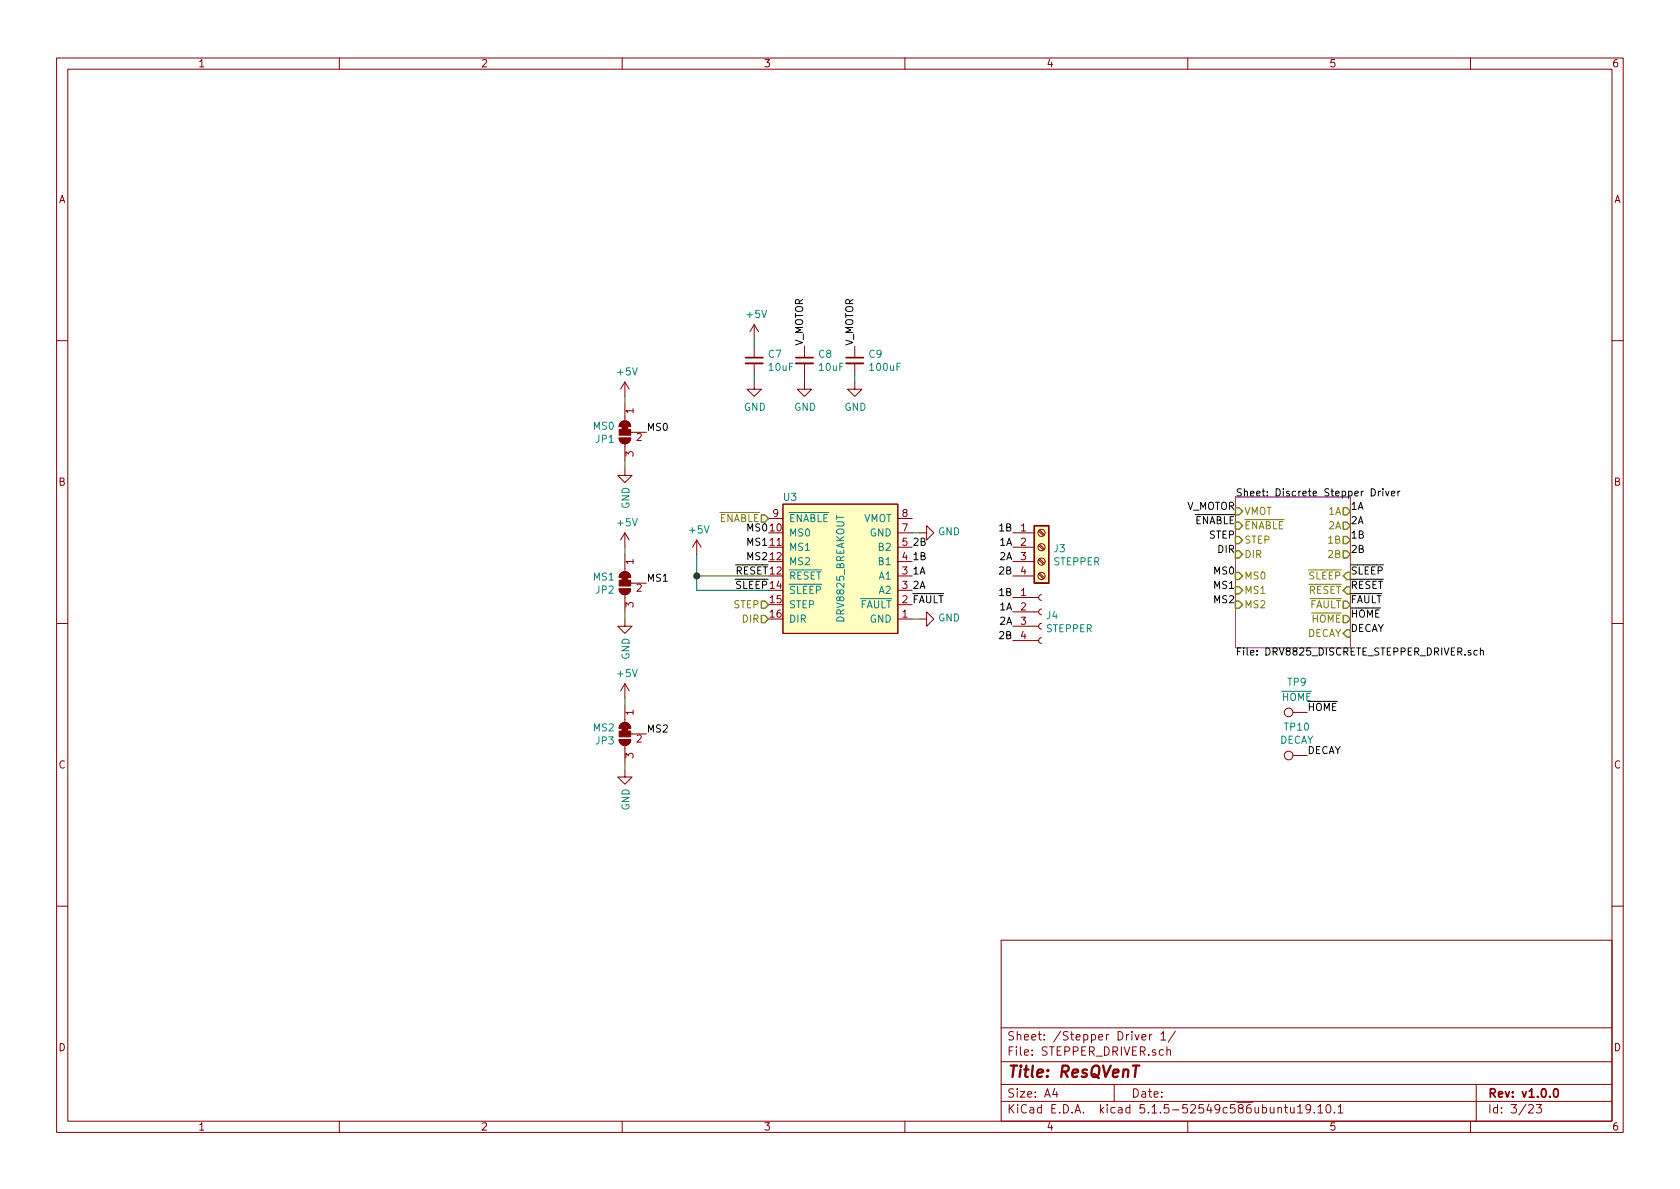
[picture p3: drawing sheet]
<svg xmlns="http://www.w3.org/2000/svg" width="297mm" height="210mm" viewBox="0 0 297 210" stroke-linecap="round" stroke-linejoin="round" font-family="sans-serif">
<g fill="none" stroke="#840000" stroke-width=".18">
<path d="M10 10.3h277v189.9h-277zM12 12.2h273v186.1h-273zM60 10.3v1.9M110 10.3v1.9M160 10.3v1.9M210 10.3v1.9M260 10.3v1.9M133.3 57.4l-.7 1.3M133.3 57.4v2.5M133.3 57.4l.8 1.3M10 60.2h2M109.5 77.5h2a1.02 1.02 0 0 1-1 1 1.02 1.02 0 0 1-1-1z"/>
<path d="M109.7 74.8a1.02 1.02 0 0 1 1.1-.3 1.02 1.02 0 0 1 .7 .9h-2zM110.5 67.6v2.5M110.5 71.4v3M110.5 78.5v3M110.5 67.6l-.8 1.2M110.5 67.6l.8 1.2M111.5 76.4h2.8M133.3 67.6v1.2h1.3l-1.3 1.3-1.2-1.3h1.2M133.3 61.2v2M133.3 64.3v2M142.2 67.6v1.2h1.3l-1.3 1.3-1.2-1.3h1.2M142.2 61.2v2"/>
<path d="M142.2 64.3v2M151.1 67.6v1.2h1.3l-1.3 1.3-1.2-1.3h1.2M151.1 61.2v2M151.1 64.3v2M285 60.2h2M110.5 82.8v1.3h1.3l-1.3 1.2-1.3-1.2h1.3M110.5 94.2v2.6M110.5 98v3.1M110.5 94.2l-.8 1.3M110.5 94.2l.8 1.3M123.2 95.5l-.8 1.3M123.2 95.5v2.5"/>
<path d="M123.2 95.5l.8 1.3M135.9 91.7h2.5M138.4 89.1h20.3v22.9h-20.3zM158.7 99.3h2.6M158.7 96.8h2.6M158.7 94.2h2.6M158.7 91.7h2.6M162.6 94.2h1.2v-1.2l1.3 1.2-1.3 1.3v-1.3M179.1 99.3h3.8M179.1 96.8h3.8M179.1 94.2h3.8M183.6 99l.9 .8"/>
<path d="M183.6 96.4l.9 .9M183.6 93.9l.9 .8M183.8 98.8l.9 .8M183.8 96.3l.9 .8M183.8 93.7l.9 .9M10 110.3h2M109.5 104.1h2a1.02 1.02 0 0 1-1 1.1 1.02 1.02 0 0 1-1-1.1zM109.7 101.4a1.02 1.02 0 0 1 1.1-.3 1.02 1.02 0 0 1 .7 1h-2zM110.5 109.5v1.2h1.3l-1.3 1.3-1.3-1.3h1.3M110.5 105.2v3M111.5 103.1h2.8M158.7 109.5h2.6"/>
<path d="M158.7 106.9h2.6M158.7 101.8h2.6M158.7 104.4h2.6M162.6 109.5h1.2v-1.3l1.3 1.3-1.3 1.2v-1.2M179.1 101.8h3.8M179.1 113.3h4.5M179.1 110.7h4.5M179.1 108.2h4.5M179.1 105.7h4.5M183.6 101.5l.9 .9M183.8 101.3l.9 .9M184.1 112.8l-.3 .1-.2 .3 .1 .4 .4 .2"/>
<path d="M184.1 110.2l-.3 .1-.2 .4 .1 .3 .4 .2M184.1 107.7l-.3 .1-.2 .3 .1 .4 .4 .2M184.1 105.2l-.3 .1-.2 .3 .1 .4 .4 .2M285 110.3h2M109.5 130.8h2a1.02 1.02 0 0 1-1 1 1.02 1.02 0 0 1-1-1zM109.7 128.1a1.02 1.02 0 0 1 1.1-.3 1.02 1.02 0 0 1 .7 1h-2zM110.5 136.1v1.3h1.3l-1.3 1.3-1.3-1.3h1.3M110.5 120.9l-.8 1.3M110.5 120.9v2.5M110.5 124.7v3.1M110.5 131.8v3.1M110.5 120.9l.8 1.3"/>
<path d="M111.5 129.8h2.8M228.6 126h2.5M228.6 133.6h2.5M10 160.2h2M177 166.3h108v32h-108zM285 160.2h2M60 198.3v1.9M110 198.3v1.9M160 198.3v1.9M177 194.8h108M177 191.8h108M177 187.8h108"/>
<path d="M177 181.8h108M186.5 192.5l-.4 1h1M186.8 193v1M197 191.8v3M201.9 183.4l.7-.1-.1-.3-.4-.1-.2 .2 .1 .7h.5M203.3 182.9v1M203.7 182.9l-.4 .3M205.3 182.8l.4-.4v1.5M205.3 183.9h.8M206.3 185.7l.3-.1 .3 .1 .1 .9M206.3 185.1v1.5M207.8 182.3l-1.2 2"/>
<path d="M210 198.3v1.9M226 196l.2-.2 .3 .1 .1 .9M227.1 195.8h.6M227.3 195.3v1.3l.4 .2M228.2 195.8v.9l.4 .1 .2-.1M228.8 195.8v1M229.4 195.8l.5-.5v1.5M229.4 196.8h.9M231.7 196l-.1 .2a.48 .48 0 0 1-.7-.1v-.6a.48 .48 0 0 1 .7-.1v.1a1.19 1.19 0 0 1-.2 1.2l-.4 .1M232.4 196.7v.1M233 195.8l.5-.5v1.5M233 196.8h.9"/>
<path d="M234.6 195.4l.2-.1a.8 .8 0 0 1 .5 .8 .8 .8 0 0 1-.5 .7 1 1 0 0 1-.2-1.4zM235.9 196.7v.1M236.6 195.8l.4-.5v1.5M236.6 196.8h.8M260 198.3v1.9M261 191.8v6.5M270.3 195.5l.2-.2h.3l.3 .5-.9 1h.9M271.6 195.3h.9l-.4 .6 .4 .1v.7l-.2 .1-.7-.1"/>
<circle cx="184.1" cy="94.2" r=".63"/>
<circle cx="184.1" cy="99.3" r=".63"/>
<circle cx="184.1" cy="96.8" r=".63"/>
<circle cx="184.1" cy="101.8" r=".63"/>
<circle cx="227.8" cy="133.6" r=".76"/>
<circle cx="227.8" cy="126" r=".76"/>
</g>
<path d="M131.8 63.2h3.1M140.7 63.2h3.1M149.6 63.2h3.1M274.9 192.6l.3-.1a.94 .94 0 0 1 0 1.5h-.2a1 1 0 0 1-.1-1.4z" fill="none" stroke="#840000" stroke-width=".3"/>
<path d="M200.3 188.4h1.1" fill="none" stroke="#840000" stroke-width=".41"/>
<path d="M218.4 87.9h20.4v26.6h-20.4z" fill="none" stroke="#840084" stroke-width=".18"/>
<path d="M242.4 86.4a.64 .64 0 0 1 .8 .7 .64 .64 0 0 1-.8 .6zM243.7 86.9v.8M244.1 86.9l-.4 .2M244.5 86.4v.2M244.5 86.9v.8M245 86.9l.3 .8 .3-.8M246 87.3l.6-.1v-.3h-.4l-.2 .1 .1 .6h.5M247.2 86.9v.8M247.5 86.9l-.3 .2M261.2 115.1l-.4-.1-.2 .2 .1 .6h.5M261.7 115.1l.2-.1 .3 .1 .1 .7M261.7 114.6v1.2" fill="none" stroke="#000" stroke-width=".18"/>
<g fill="none" stroke="#848400" stroke-width=".25">
<path d="M134.6 91.1h.7l.6 .6-.6 .6h-.7zM218.4 94.9h.7l.6 .6-.6 .6h-.7zM218.4 89.8h.7l.6 .6-.6 .7h-.7zM218.4 92.3h.7l.6 .7-.6 .6h-.7zM218.4 97.4h.7l.6 .6-.6 .7h-.7zM237.5 89.8h.6l.7 .6-.7 .7h-.6zM237.5 92.3h.6l.7 .7-.7 .6h-.6zM237.5 94.9h.6l.7 .6-.7 .6h-.6zM237.5 97.4h.6l.7 .6-.7 .7h-.6zM134.6 106.3h.7l.6 .6-.6 .7h-.7zM134.6 108.8h.7l.6 .7-.6 .6h-.7zM218.4 101.2h.7l.6 .6-.6 .7h-.7z"/>
<path d="M218.4 103.8h.7l.6 .6-.6 .6h-.7zM218.4 106.3h.7l.6 .6-.6 .7h-.7zM237.5 106.3h.6l.7 .6-.7 .7h-.6zM237.5 108.8h.6l.7 .7-.7 .6h-.6zM238.1 101.2h.7v1.3h-.7l-.6-.7zM238.1 103.8h.7v1.2h-.7l-.6-.6zM238.1 111.4h.7v1.2h-.7l-.6-.6z"/>
</g>
<path d="M131.8 64.3h3.1M140.7 64.3h3.1M149.6 64.3h3.1" fill="none" stroke="#840000" stroke-width=".33"/>
<g fill="#840000" stroke="#840000" stroke-width=".18">
<path d="M109.7 128.1a1.02 1.02 0 0 1 1.1-.3 1.02 1.02 0 0 1 .7 1h-2z"/>
<path d="M109.5 130.8h2a1.02 1.02 0 0 1-1 1 1.02 1.02 0 0 1-1-1z"/>
<path d="M110 128.8h1v.5h-1z"/>
<path d="M109.5 129.3h2v1h-2z"/>
<path d="M109.7 74.8a1.02 1.02 0 0 1 1.1-.3 1.02 1.02 0 0 1 .7 .9h-2z"/>
<path d="M109.5 77.5h2a1.02 1.02 0 0 1-1 1 1.02 1.02 0 0 1-1-1z"/>
<path d="M110 75.4h1v.5h-1z"/>
<path d="M109.5 75.9h2v1.1h-2z"/>
<path d="M109.7 101.4a1.02 1.02 0 0 1 1.1-.3 1.02 1.02 0 0 1 .7 1h-2z"/>
<path d="M109.5 104.1h2a1.02 1.02 0 0 1-1 1.1 1.02 1.02 0 0 1-1-1.1z"/>
<path d="M110 102.1h1v.5h-1z"/>
<path d="M109.5 102.6h2v1h-2z"/>
</g>
<g fill="#ffffc2" stroke="#ffffc2" stroke-width=".18">
<path d="M138.4 89.1h20.3v22.9h-20.3z"/>
<path d="M182.9 93h2.5v10.1h-2.5z"/>
</g>
<path d="M182.9 93h2.5v10.1h-2.5z" fill="none" stroke="#840000" stroke-width=".25"/>
<g fill="none" stroke="#008400" stroke-width=".18">
<path d="M133.3 59.9v1.3M110.5 70.1v1.3M133.3 66.3v1.3M142.2 66.3v1.3M151.1 66.3v1.3M110.5 81.5v1.3M110.5 96.8v1.2M123.2 98v6.4h12.7M161.3 94.2h1.3M110.5 108.2v1.3M123.2 101.8h12.7M161.3 109.5h1.3"/>
<path d="M110.5 123.4v1.3M110.5 134.9v1.2"/>
</g>
<circle cx="123.2" cy="101.8" r=".51" fill="#008400" stroke="#008400" stroke-width=".25"/>
<text font-size="2.8" fill="#840000" x="178" y="190.5">Title: ResQVenT</text>
<g font-size="2.1" fill="#840000">
<text x="178" y="184">Sheet: /Stepper Driver 1/</text>
<text x="178" y="186.7">File: STEPPER_DRIVER.sch</text>
<text x="178" y="196.9">KiCad E.D.A. kicad 5.1.5-52549c586ubuntu19.10.1</text>
<text x="178" y="194.1">Size: A4</text>
<text x="200" y="194.1">Date:</text>
<text x="263" y="194.1">Rev: v1.0.0</text>
<text x="263" y="196.9">Id: 3/23</text>
</g>
<g font-size="1.8" fill="#840000">
<text x="35" y="11.9">1</text>
<text x="85" y="11.9">2</text>
<text x="135" y="11.9">3</text>
<text x="185" y="11.9">4</text>
<text x="235" y="11.9">5</text>
<text x="285" y="11.9">6</text>
<text x="10.4" y="35.9">A</text>
<text x="285.4" y="35.9">A</text>
<text x="112" y="73.1" transform="rotate(-90 112 73.1)">1</text>
<text x="112.5" y="78">2</text>
<text x="112" y="80.7" transform="rotate(-90 112 80.7)">3</text>
<text x="10.4" y="85.9">B</text>
<text x="285.4" y="85.9">B</text>
<text x="136.7" y="91.4">9</text>
<text x="159.5" y="94">7</text>
<text x="159.5" y="91.4">8</text>
<text x="180.5" y="94">1</text>
<text x="112" y="99.8" transform="rotate(-90 112 99.8)">1</text>
<text x="159.5" y="101.6">3</text>
<text x="159.5" y="99.1">4</text>
<text x="159.5" y="96.5">5</text>
<text x="180.5" y="96.5">2</text>
<text x="180.5" y="99.1">3</text>
<text x="180.5" y="101.6">4</text>
<text x="112" y="107.4" transform="rotate(-90 112 107.4)">3</text>
<text x="112.5" y="104.6">2</text>
<text x="136.2" y="106.7">15</text>
<text x="159.5" y="104.1">3</text>
<text x="180.5" y="105.4">1</text>
<text x="180.5" y="107.9">2</text>
<text x="136.2" y="109.2">16</text>
<text x="159.5" y="109.2">1</text>
<text x="180.5" y="110.5">3</text>
<text x="180.5" y="113">4</text>
<text x="112" y="126.5" transform="rotate(-90 112 126.5)">1</text>
<text x="112.5" y="131.3">2</text>
<text x="10.4" y="135.9">C</text>
<text x="112" y="134.1" transform="rotate(-90 112 134.1)">3</text>
<text x="285.4" y="135.9">C</text>
<text x="10.4" y="185.9">D</text>
<text x="285.4" y="185.9">D</text>
<text x="35" y="199.9">1</text>
<text x="85" y="199.9">2</text>
<text x="135" y="199.9">3</text>
<text x="185" y="199.9">4</text>
<text x="235" y="199.9">5</text>
<text x="285" y="199.9">6</text>
</g>
<g font-size="1.8" fill="#008484">
<text x="132.1" y="56.2">+5V</text>
<text x="135.9" y="63.3">C7</text>
<text x="136" y="65.6">10uF</text>
<text x="144.8" y="63.3">C8</text>
<text x="144.9" y="65.6">10uF</text>
<text x="153.7" y="63.3">C9</text>
<text x="153.9" y="65.6">100uF</text>
<text x="109.3" y="66.4">+5V</text>
<text x="105" y="76">MS0</text>
<text x="131.5" y="72.6">GND</text>
<text x="140.4" y="72.6">GND</text>
<text x="149.3" y="72.6">GND</text>
<text x="105.4" y="78.3">JP1</text>
<text x="138.6" y="88.6">U3</text>
<text x="109.3" y="93.1">+5V</text>
<text x="111.3" y="90" transform="rotate(-90 111.3 90)">GND</text>
<text x="122" y="94.3">+5V</text>
<text x="139.4" y="94.9">MS0</text>
<text x="139.4" y="92.3">ENABLE</text>
<text x="152.6" y="92.3">VMOT</text>
<text x="153.8" y="94.9">GND</text>
<text x="165.9" y="94.7">GND</text>
<text x="139.4" y="97.4">MS1</text>
<text x="139.4" y="99.9">MS2</text>
<text x="155.5" y="99.9">B1</text>
<text x="155.5" y="97.4">B2</text>
<text x="186.3" y="100">STEPPER</text>
<text x="186.4" y="97.7">J3</text>
<text x="105" y="102.7">MS1</text>
<text x="105.4" y="105">JP2</text>
<text x="139.4" y="102.5">RESET</text>
<text x="139.4" y="105">SLEEP</text>
<text x="139.4" y="107.6">STEP</text>
<text x="151.9" y="107.6">FAULT</text>
<text x="155.5" y="102.5">A1</text>
<text x="155.5" y="105">A2</text>
<text x="139.4" y="110.1">DIR</text>
<text x="149.3" y="109.9" transform="rotate(-90 149.3 109.9)">DRV8825_BREAKOUT</text>
<text x="153.8" y="110.1">GND</text>
<text x="165.9" y="109.9">GND</text>
<text x="185" y="111.8">STEPPER</text>
<text x="185.1" y="109.5">J4</text>
<text x="109.3" y="119.7">+5V</text>
<text x="111.3" y="116.7" transform="rotate(-90 111.3 116.7)">GND</text>
<text x="226.6" y="123.9">HOME</text>
<text x="227.7" y="121.3">TP9</text>
<text x="105" y="129.3">MS2</text>
<text x="105.4" y="131.6">JP3</text>
<text x="226.2" y="131.5">DECAY</text>
<text x="227.2" y="129.2">TP10</text>
<text x="111.3" y="143.4" transform="rotate(-90 111.3 143.4)">GND</text>
</g>
<g font-size="1.8">
<text x="142" y="61.2" transform="rotate(-90 142 61.2)">V_MOTOR</text>
<text x="150.9" y="61.2" transform="rotate(-90 150.9 61.2)">V_MOTOR</text>
<text x="114.3" y="76.2">MS0</text>
<text x="218.4" y="87.8">Sheet: Discrete Stepper Driver</text>
<text x="132.3" y="94">MS010</text>
<text x="176.8" y="94">1B</text>
<text x="209.7" y="90.2">V_MOTOR</text>
<text x="211.2" y="92.7">ENABLE</text>
<text x="213.8" y="95.2">STEP</text>
<text x="238.8" y="95.2">1B</text>
<text x="238.8" y="90.2">1A</text>
<text x="238.8" y="92.7">2A</text>
<text x="130" y="101.6">RESET12</text>
<text x="132.3" y="96.5">MS111</text>
<text x="132.3" y="99.1">MS212</text>
<text x="161.3" y="99.1">1B</text>
<text x="161.3" y="101.6">1A</text>
<text x="161.3" y="96.5">2B</text>
<text x="176.8" y="96.5">1A</text>
<text x="176.8" y="99.1">2A</text>
<text x="176.8" y="101.6">2B</text>
<text x="214.8" y="101.6">MS0</text>
<text x="215.4" y="97.8">DIR</text>
<text x="238.8" y="101.6">SLEEP</text>
<text x="238.8" y="97.8">2B</text>
<text x="114.3" y="102.9">MS1</text>
<text x="130.1" y="104.1">SLEEP 14</text>
<text x="159.5" y="106.7">2 FAULT</text>
<text x="161.3" y="104.1">2A</text>
<text x="176.8" y="105.4">1B</text>
<text x="176.8" y="107.9">1A</text>
<text x="214.8" y="104.1">MS1</text>
<text x="214.8" y="106.7">MS2</text>
<text x="238.8" y="104.1">RESET</text>
<text x="238.8" y="106.7">FAULT</text>
<text x="176.8" y="110.5">2A</text>
<text x="176.8" y="113">2B</text>
<text x="238.8" y="109.2">HOME</text>
<text x="238.8" y="111.8">DECAY</text>
<text x="218.4" y="115.9">File: DRV8825_DISCRETE_STEPPER_DRIVER.sch</text>
<text x="231.1" y="125.7">HOME</text>
<text x="114.3" y="129.5">MS2</text>
<text x="231.1" y="133.3">DECAY</text>
</g>
<g font-size="1.8" fill="#848400">
<text x="127.1" y="92.3">ENABLE</text>
<text x="220" y="91.1">VMOT</text>
<text x="220" y="93.6">ENABLE</text>
<text x="235" y="91.1">1A</text>
<text x="235" y="93.6">2A</text>
<text x="220" y="96.1">STEP</text>
<text x="220" y="98.7">DIR</text>
<text x="235" y="96.1">1B</text>
<text x="235" y="98.7">2B</text>
<text x="129.7" y="107.6">STEP</text>
<text x="220" y="102.5">MS0</text>
<text x="220" y="105">MS1</text>
<text x="220" y="107.6">MS2</text>
<text x="231.3" y="105">RESET</text>
<text x="231.4" y="102.5">SLEEP</text>
<text x="231.4" y="107.6">FAULT</text>
<text x="131.3" y="110.1">DIR</text>
<text x="231" y="112.6">DECAY</text>
<text x="231.9" y="110.1">HOME</text>
</g>
</svg>
